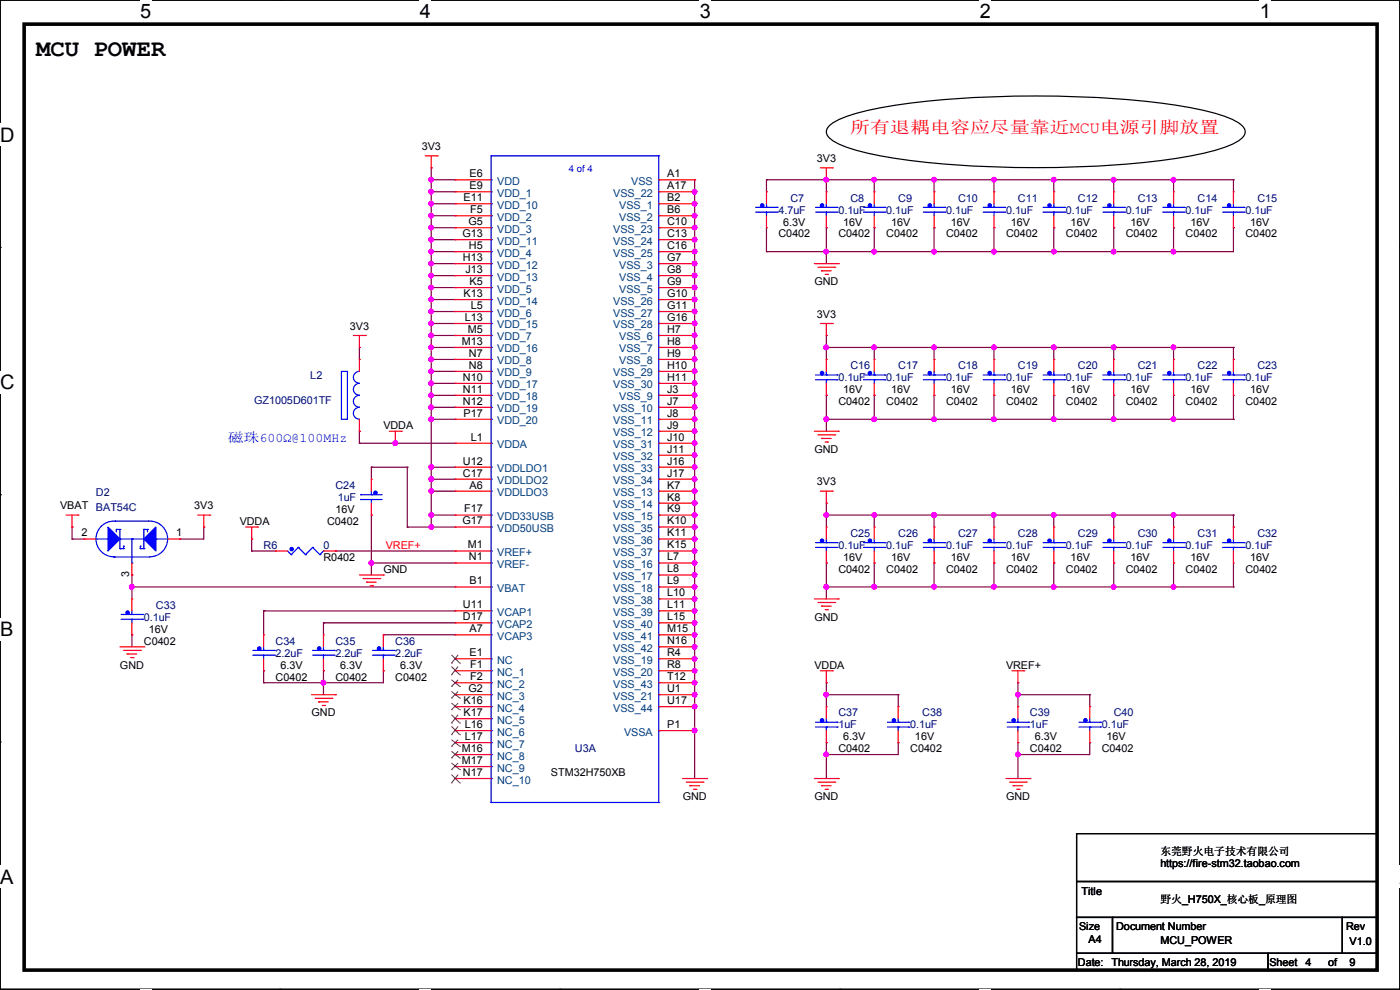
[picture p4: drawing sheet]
<svg xmlns="http://www.w3.org/2000/svg" width="297mm" height="210mm" viewBox="0 0 297 210" stroke-linecap="round" stroke-linejoin="round" font-family="sans-serif">
<path d="M0 0h297v209.8h-297z" fill="none" stroke="#000" stroke-width=".25"/>
<g fill="#fff">
<path d="M29.7 0h2.4v4.8h-2.4z"/>
<path d="M29.7 209.8h2.4v.2h-2.4z"/>
</g>
<path d="M59.4 0h.1M59.4 209.8h.1" fill="none" stroke="#000" stroke-width=".25"/>
<g fill="#fff">
<path d="M89.1 0h2.3v4.8h-2.3z"/>
<path d="M89.1 209.8h2.3v.2h-2.3z"/>
</g>
<path d="M118.8 0h.1M118.8 209.8h.1" fill="none" stroke="#000" stroke-width=".25"/>
<g fill="#fff">
<path d="M148.5 0h2.3v4.8h-2.3z"/>
<path d="M148.5 209.8h2.3v.2h-2.3z"/>
</g>
<path d="M178.2 0h.1M178.2 209.8h.1" fill="none" stroke="#000" stroke-width=".25"/>
<g fill="#fff">
<path d="M207.9 0h2.3v4.8h-2.3z"/>
<path d="M207.9 209.8h2.3v.2h-2.3z"/>
</g>
<path d="M237.6 0h.1M237.6 209.8h.1" fill="none" stroke="#000" stroke-width=".25"/>
<g fill="#fff">
<path d="M267.3 0h2.3v4.8h-2.3z"/>
<path d="M267.3 209.8h2.3v.2h-2.3z"/>
<path d="M0 26.2h3.1v4.8h-3.1z"/>
<path d="M0 78.7h3.1v4.7h-3.1z"/>
</g>
<path d="M0 52.5h.1M297 52.5h.1" fill="none" stroke="#000" stroke-width=".25"/>
<path d="M0 131.1h2.9v4.8h-2.9z" fill="#fff"/>
<path d="M0 104.9h.1M297 104.9h.1" fill="none" stroke="#000" stroke-width=".25"/>
<g fill="#fff">
<path d="M0 183.6h2.9v4.7h-2.9z"/>
<path d="M296.9 183.6h.1v4.7h-.1z"/>
</g>
<path d="M175.8 26.8a16.1 16.1 0 0 1 7.3-3.1 160.1 160.1 0 0 1 33.2-3.3 191 191 0 0 1 38.1 2.8l1.9 .5a16.1 16.1 0 0 1 7.3 3.1 1.57 1.57 0 0 1 0 2.3 16.1 16.1 0 0 1-7.3 3.2 160.1 160.1 0 0 1-33.1 3.2 191 191 0 0 1-38.1-2.8l-2-.4a16.1 16.1 0 0 1-7.3-3.2 1.57 1.57 0 0 1 0-2.3zM0 157.4h.1M297 157.4h.1M228.4 176.8h63.7v10.2h-63.7zM228.4 187h63.7v7.6h-63.7zM228.4 194.6h7.6v7.6h-7.6zM236 194.6h48.8v7.6h-48.8zM284.8 194.6h7.3v7.6h-7.3zM228.4 202.2h40.6v3.6h-40.6zM269 202.2h23.1v3.6h-23.1z" fill="none" stroke="#000" stroke-width=".25"/>
<path d="M5.1 5.1h287v200.7h-287z" fill="none" stroke="#000" stroke-width=".76"/>
<g fill="none" stroke="#800040" stroke-width=".25">
<path d="M91.5 38.1h.1M91.5 35.6h.1M91.5 38.1h5.1M91.5 35.6v76.2M147.4 38.1h.1M147.4 38.1v127M162.6 38.1h.1M162.6 38.1h99.1M162.6 38.1v2.6M175.3 38.1h.1M175.3 38.1v2.6M185.5 38.1h.1"/>
<path d="M185.5 38.1v2.6M198.2 38.1h.1M198.2 38.1v2.6M210.9 38.1h.1M210.9 38.1v2.6M223.6 38.1h.1M223.6 38.1v2.6M236.3 38.1h.1M236.3 38.1v2.6M249 38.1h.1M249 38.1v2.6M261.7 38.1h.1"/>
<path d="M261.7 38.1v2.6M91.5 58.5h.1M91.5 55.9h.1M91.5 53.4h.1M91.5 50.8h.1M91.5 48.3h.1M91.5 45.8h.1M91.5 43.2h.1M91.5 40.7h.1M91.5 53.4h5.1M91.5 58.5h5.1M91.5 55.9h5.1"/>
<path d="M91.5 50.8h5.1M91.5 48.3h5.1M91.5 45.8h5.1M91.5 43.2h5.1M91.5 40.7h5.1M147.4 40.7h.1M147.4 43.2h.1M147.4 45.8h.1M147.4 48.3h.1M147.4 50.8h.1M147.4 53.4h.1M147.4 55.9h.1"/>
<path d="M147.4 58.5h.1M162.6 53.4h.1M162.6 48.3v5.1M175.3 48.3h.1M175.3 53.4h.1M175.3 48.3v7.6M185.5 48.3h.1M185.5 53.4h.1M185.5 48.3v5.1M198.2 48.3h.1M198.2 53.4h.1M198.2 48.3v5.1"/>
<path d="M210.9 48.3h.1M210.9 53.4h.1M210.9 48.3v5.1M223.6 48.3h.1M223.6 53.4h.1M223.6 48.3v5.1M236.3 48.3h.1M236.3 53.4h.1M236.3 48.3v5.1M249 48.3h.1M249 53.4h.1M249 48.3v5.1"/>
<path d="M261.7 48.3h.1M261.7 48.3v5.1h-99.1M76.2 73.7h.1M76.2 73.7v2.5M91.5 78.8h.1M91.5 76.2h.1M91.5 73.7h.1M91.5 71.2h.1M91.5 68.6h.1M91.5 66.1h.1M91.5 63.5h.1M91.5 61h.1"/>
<path d="M91.5 73.7h5.1M91.5 78.8h5.1M91.5 76.2h5.1M91.5 71.2h5.1M91.5 68.6h5.1M91.5 66.1h5.1M91.5 63.5h5.1M91.5 61h5.1M147.4 61h.1M147.4 63.5h.1M147.4 66.1h.1M147.4 68.6h.1"/>
<path d="M147.4 71.2h.1M147.4 73.7h.1M147.4 76.2h.1M147.4 78.8h.1M175.3 71.2h.1M175.3 73.7h.1M175.3 71.2v5M175.3 73.7h86.4M185.5 73.7h.1M185.5 73.7v2.5M198.2 73.7h.1M198.2 73.7v2.5"/>
<path d="M210.9 73.7h.1M210.9 73.7v2.5M223.6 73.7h.1M223.6 73.7v2.5M236.3 73.7h.1M236.3 73.7v2.5M249 73.7h.1M249 73.7v2.5M261.7 73.7h.1M261.7 76.2h.1M261.7 73.7v2.5M76.2 94h.1"/>
<path d="M76.2 91.5h.1M76.2 94h20.4M76.2 91.5v2.5M78.8 99.1h.1M78.8 99.1h7.6M78.8 99.1v2.5M83.9 94h.1M86.4 99.1h.1M86.4 99.1v12.7M91.5 86.4h.1M91.5 88.9h.1M91.5 83.9h.1"/>
<path d="M91.5 81.3h.1M91.5 99.1h.1M91.5 88.9h5.1M91.5 86.4h5.1M91.5 83.9h5.1M91.5 81.3h5.1M91.5 99.1h5.1M147.4 81.3h.1M147.4 83.9h.1M147.4 86.4h.1M147.4 88.9h.1M147.4 91.5h.1"/>
<path d="M147.4 94h.1M147.4 96.6h.1M147.4 99.1h.1M175.3 88.9h.1M175.3 83.9h.1M175.3 83.9v7.6M175.3 88.9h86.4M185.5 83.9h.1M185.5 88.9h.1M185.5 83.9v5M198.2 88.9h.1M198.2 83.9h.1"/>
<path d="M198.2 83.9v5M210.9 83.9h.1M210.9 88.9h.1M210.9 83.9v5M223.6 83.9h.1M223.6 88.9h.1M223.6 83.9v5M236.3 83.9h.1M236.3 88.9h.1M236.3 83.9v5M249 83.9h.1M249 88.9h.1"/>
<path d="M249 83.9v5M261.7 88.9h.1M261.7 83.9v5M15.3 111.8h.1M15.3 114.3h.1M15.3 111.8v2.5M15.3 114.3h2.5M38.1 114.3h.1M43.2 111.8h.1M43.2 111.8v2.5h-5.1M53.4 114.3h.1M53.4 116.9h.1"/>
<path d="M53.4 114.3v2.6M53.4 116.9h5.1M71.2 116.9h.1M71.2 116.9h25.4M78.8 109.3h.1M78.8 119.4h.1M78.8 109.3v12.7M78.8 119.4h17.8M86.4 111.8h.1M86.4 111.8h10.2M91.5 111.8h.1M91.5 109.3h.1"/>
<path d="M91.5 104.2h.1M91.5 101.6h.1M91.5 109.3h5.1M91.5 104.2h5.1M91.5 101.6h5.1M147.4 101.6h.1M147.4 104.2h.1M147.4 106.7h.1M147.4 109.3h.1M147.4 111.8h.1M147.4 114.3h.1M147.4 116.9h.1"/>
<path d="M147.4 119.4h.1M175.3 106.7h.1M175.3 109.3h.1M175.3 119.4h.1M175.3 106.7v5.1M175.3 119.4v7.6M175.3 109.3h86.4M185.5 109.3h.1M185.5 119.4h.1M185.5 109.3v2.5M185.5 119.4v5.1M198.2 119.4h.1"/>
<path d="M198.2 109.3h.1M198.2 109.3v2.5M198.2 119.4v5.1M210.9 119.4h.1M210.9 109.3h.1M210.9 109.3v2.5M210.9 119.4v5.1M223.6 119.4h.1M223.6 109.3h.1M223.6 109.3v2.5M223.6 119.4v5.1M236.3 119.4h.1"/>
<path d="M236.3 109.3h.1M236.3 109.3v2.5M236.3 119.4v5.1M249 119.4h.1M249 109.3h.1M249 109.3v2.5M249 119.4v5.1M261.7 109.3h.1M261.7 111.8h.1M261.7 109.3v2.5M261.7 119.4v5.1M28 134.7h.1"/>
<path d="M28 124.5h.1M28 122h.1M28 122v5M28 134.7v2.5M28 124.5h68.6M55.9 129.6h.1M55.9 129.6v5.1M55.9 129.6h40.7M68.6 132.1h.1M68.6 132.1v2.6M68.6 132.1h28M81.3 134.7h.1"/>
<path d="M81.3 134.7h15.3M147.4 122h.1M147.4 124.5h.1M147.4 127h.1M147.4 129.6h.1M147.4 132.1h.1M147.4 134.7h.1M147.4 137.2h.1M147.4 139.7h.1M175.3 124.5h.1M175.3 124.5h86.4M185.5 124.5h.1"/>
<path d="M198.2 124.5h.1M210.9 124.5h.1M223.6 124.5h.1M236.3 124.5h.1M249 124.5h.1M261.7 124.5h.1M55.9 142.3h.1M55.9 144.8h.1M55.9 142.3v2.5M68.6 142.3h.1M68.6 144.8h.1M68.6 142.3v5.1"/>
<path d="M81.3 142.3h.1M81.3 142.3v2.5h-25.4M147.4 142.3h.1M147.4 144.8h.1M147.4 147.4h.1M147.4 149.9h.1M147.4 155h.1M175.3 144.8h.1M175.3 157.5h.1M175.3 147.4h.1M175.3 144.8v5.1M175.3 157.5v7.6"/>
<path d="M175.3 147.4h15.2M190.5 157.5h.1M190.5 147.4h.1M190.5 147.4v2.5M190.5 157.5v2.6h-15.2M215.9 144.8h.1M215.9 157.5h.1M215.9 147.4h.1M215.9 147.4h15.3M215.9 144.8v5.1M215.9 157.5v7.6M231.2 157.5h.1"/>
<path d="M231.2 147.4h.1M231.2 157.5v2.6h-15.3M231.2 147.4v2.5M175.3 160.1h.1M215.9 160.1h.1"/>
</g>
<g fill="#f0f" stroke="#f0f" stroke-width=".25">
<circle cx="175.3" cy="53.4" r=".49"/>
<circle cx="198.1" cy="53.4" r=".49"/>
<circle cx="198.1" cy="38.1" r=".49"/>
<circle cx="248.9" cy="53.4" r=".49"/>
<circle cx="236.2" cy="53.4" r=".49"/>
<circle cx="223.5" cy="53.4" r=".49"/>
<circle cx="210.8" cy="53.4" r=".49"/>
<circle cx="223.5" cy="38.1" r=".49"/>
<circle cx="210.8" cy="38.1" r=".49"/>
<circle cx="236.2" cy="38.1" r=".49"/>
<circle cx="248.9" cy="38.1" r=".49"/>
<circle cx="185.4" cy="38.1" r=".49"/>
<circle cx="175.3" cy="38.1" r=".49"/>
<circle cx="185.4" cy="53.4" r=".49"/>
<circle cx="236.2" cy="88.9" r=".49"/>
<circle cx="223.5" cy="88.9" r=".49"/>
<circle cx="210.8" cy="88.9" r=".49"/>
<circle cx="223.5" cy="73.7" r=".49"/>
<circle cx="210.8" cy="73.7" r=".49"/>
<circle cx="236.2" cy="73.7" r=".49"/>
<circle cx="198.1" cy="73.7" r=".49"/>
<circle cx="185.4" cy="73.7" r=".49"/>
<circle cx="175.3" cy="73.7" r=".49"/>
<circle cx="185.4" cy="88.9" r=".49"/>
<circle cx="175.3" cy="88.9" r=".49"/>
<circle cx="198.1" cy="88.9" r=".49"/>
<circle cx="91.5" cy="38.1" r=".49"/>
<circle cx="91.5" cy="86.4" r=".49"/>
<circle cx="91.5" cy="88.9" r=".49"/>
<circle cx="91.5" cy="83.8" r=".49"/>
<circle cx="91.5" cy="81.3" r=".49"/>
<circle cx="91.5" cy="78.8" r=".49"/>
<circle cx="91.5" cy="76.2" r=".49"/>
<circle cx="91.5" cy="73.7" r=".49"/>
<circle cx="91.5" cy="71.1" r=".49"/>
<circle cx="91.5" cy="68.6" r=".49"/>
<circle cx="91.5" cy="66.1" r=".49"/>
<circle cx="91.5" cy="61" r=".49"/>
<circle cx="91.5" cy="63.5" r=".49"/>
<circle cx="91.5" cy="58.4" r=".49"/>
<circle cx="91.5" cy="55.9" r=".49"/>
<circle cx="91.5" cy="53.4" r=".49"/>
<circle cx="91.5" cy="50.8" r=".49"/>
<circle cx="91.5" cy="48.3" r=".49"/>
<circle cx="91.5" cy="45.7" r=".49"/>
<circle cx="91.5" cy="43.2" r=".49"/>
<circle cx="91.5" cy="40.7" r=".49"/>
<circle cx="83.8" cy="94" r=".49"/>
<circle cx="91.5" cy="99.1" r=".49"/>
<circle cx="91.5" cy="109.2" r=".49"/>
<circle cx="91.5" cy="104.2" r=".49"/>
<circle cx="91.5" cy="101.6" r=".49"/>
<circle cx="91.5" cy="111.8" r=".49"/>
<circle cx="78.8" cy="119.4" r=".49"/>
<circle cx="28" cy="124.5" r=".49"/>
<circle cx="68.6" cy="144.8" r=".49"/>
<circle cx="147.3" cy="40.7" r=".49"/>
<circle cx="147.3" cy="45.7" r=".49"/>
<circle cx="147.3" cy="43.2" r=".49"/>
<circle cx="147.3" cy="48.3" r=".49"/>
<circle cx="147.3" cy="53.4" r=".49"/>
<circle cx="147.3" cy="50.8" r=".49"/>
<circle cx="147.3" cy="55.9" r=".49"/>
<circle cx="147.3" cy="58.4" r=".49"/>
<circle cx="147.3" cy="63.5" r=".49"/>
<circle cx="147.3" cy="61" r=".49"/>
<circle cx="147.3" cy="66.1" r=".49"/>
<circle cx="147.3" cy="68.6" r=".49"/>
<circle cx="147.3" cy="73.7" r=".49"/>
<circle cx="147.3" cy="71.1" r=".49"/>
<circle cx="147.3" cy="78.8" r=".49"/>
<circle cx="147.3" cy="76.2" r=".49"/>
<circle cx="147.3" cy="83.8" r=".49"/>
<circle cx="147.3" cy="81.3" r=".49"/>
<circle cx="147.3" cy="86.4" r=".49"/>
<circle cx="147.3" cy="91.5" r=".49"/>
<circle cx="147.3" cy="88.9" r=".49"/>
<circle cx="147.3" cy="96.5" r=".49"/>
<circle cx="147.3" cy="94" r=".49"/>
<circle cx="147.3" cy="99.1" r=".49"/>
<circle cx="147.3" cy="101.6" r=".49"/>
<circle cx="147.3" cy="106.7" r=".49"/>
<circle cx="147.3" cy="104.2" r=".49"/>
<circle cx="147.3" cy="109.2" r=".49"/>
<circle cx="147.3" cy="114.3" r=".49"/>
<circle cx="147.3" cy="111.8" r=".49"/>
<circle cx="147.3" cy="116.9" r=".49"/>
<circle cx="147.3" cy="119.4" r=".49"/>
<circle cx="147.3" cy="124.5" r=".49"/>
<circle cx="147.3" cy="121.9" r=".49"/>
<circle cx="147.3" cy="127" r=".49"/>
<circle cx="147.3" cy="132.1" r=".49"/>
<circle cx="147.3" cy="129.6" r=".49"/>
<circle cx="147.3" cy="134.6" r=".49"/>
<circle cx="147.3" cy="139.7" r=".49"/>
<circle cx="147.3" cy="137.2" r=".49"/>
<circle cx="147.3" cy="142.3" r=".49"/>
<circle cx="147.3" cy="144.8" r=".49"/>
<circle cx="147.3" cy="149.9" r=".49"/>
<circle cx="147.3" cy="147.3" r=".49"/>
<circle cx="147.3" cy="155" r=".49"/>
<circle cx="248.9" cy="73.7" r=".49"/>
<circle cx="248.9" cy="88.9" r=".49"/>
<circle cx="248.9" cy="109.2" r=".49"/>
<circle cx="248.9" cy="124.5" r=".49"/>
<circle cx="236.2" cy="124.5" r=".49"/>
<circle cx="223.5" cy="124.5" r=".49"/>
<circle cx="210.8" cy="124.5" r=".49"/>
<circle cx="223.5" cy="109.2" r=".49"/>
<circle cx="210.8" cy="109.2" r=".49"/>
<circle cx="236.2" cy="109.2" r=".49"/>
<circle cx="198.1" cy="124.5" r=".49"/>
<circle cx="185.4" cy="109.2" r=".49"/>
<circle cx="175.3" cy="109.2" r=".49"/>
<circle cx="198.1" cy="109.2" r=".49"/>
<circle cx="185.4" cy="124.5" r=".49"/>
<circle cx="175.3" cy="124.5" r=".49"/>
<circle cx="175.3" cy="147.3" r=".49"/>
<circle cx="175.3" cy="160" r=".49"/>
<circle cx="215.9" cy="147.3" r=".49"/>
<circle cx="215.9" cy="160" r=".49"/>
</g>
<g fill="none" stroke="#f00" stroke-width=".25">
<path d="M90.2 33.1h2.6M91.5 35.6h.1M91.5 33.1v2.5M92.8 33.1h.1M96.6 38.1h.1M96.6 38.1h7.6M139.7 38.1h7.7M147.4 38.1h.1M174 35.6h2.6M175.3 38.1h.1M175.3 35.6v2.5M176.6 35.6h.1"/>
<path d="M96.6 40.7h.1M96.6 43.2h.1M96.6 45.8h.1M96.6 48.3h.1M96.6 50.8h.1M96.6 53.4h.1M96.6 55.9h.1M96.6 58.5h.1M96.6 55.9h7.6M96.6 40.7h7.6M96.6 43.2h7.6M96.6 45.8h7.6"/>
<path d="M96.6 48.3h7.6M96.6 50.8h7.6M96.6 53.4h7.6M96.6 58.5h7.6M139.7 55.9h7.7M139.7 40.7h7.7M139.7 43.2h7.7M139.7 45.8h7.7M139.7 48.3h7.7M139.7 50.8h7.7M139.7 53.4h7.7M139.7 58.5h7.7"/>
<path d="M147.4 40.7h.1M147.4 43.2h.1M147.4 45.8h.1M147.4 48.3h.1M147.4 50.8h.1M147.4 53.4h.1M147.4 55.9h.1M147.4 58.5h.1M162.6 40.7h.1M162.6 48.3h.1M162.6 40.7v2.5M162.6 45.8v2.5"/>
<path d="M172.8 55.9h5M173.5 56.7h3.6M174.3 57.4h.1M174.3 57.4h2M175 58.2h.6M175.3 40.7h.1M175.3 48.3h.1M175.3 40.7v2.5M175.3 45.8v2.5M175.6 58.2h.1M177.1 56.7h.1M177.8 55.9h.1"/>
<path d="M185.5 40.7h.1M185.5 48.3h.1M185.5 40.7v2.5M185.5 45.8v2.5M198.2 40.7h.1M198.2 48.3h.1M198.2 40.7v2.5M198.2 45.8v2.5M210.9 40.7h.1M210.9 48.3h.1M210.9 40.7v2.5M210.9 45.8v2.5"/>
<path d="M223.6 40.7h.1M223.6 48.3h.1M223.6 40.7v2.5M223.6 45.8v2.5M236.3 40.7h.1M236.3 48.3h.1M236.3 40.7v2.5M236.3 45.8v2.5M249 40.7h.1M249 48.3h.1M249 40.7v2.5M249 45.8v2.5"/>
<path d="M261.7 40.7h.1M261.7 48.3h.1M261.7 40.7v2.5M261.7 45.8v2.5M75 71.2h2.5M76.2 73.7h.1M76.2 76.2h.1M76.2 71.2v2.5M76.2 76.2v2.6M77.5 71.2h.1M96.6 61h.1M96.6 63.5h.1"/>
<path d="M96.6 66.1h.1M96.6 68.6h.1M96.6 71.2h.1M96.6 73.7h.1M96.6 76.2h.1M96.6 78.8h.1M96.6 68.6h7.6M96.6 71.2h7.6M96.6 61h7.6M96.6 63.5h7.6M96.6 66.1h7.6M96.6 73.7h7.6"/>
<path d="M96.6 76.2h7.6M96.6 78.8h7.6M139.7 68.6h7.7M139.7 71.2h7.7M139.7 61h7.7M139.7 63.5h7.7M139.7 66.1h7.7M139.7 73.7h7.7M139.7 76.2h7.7M139.7 78.8h7.7M147.4 61h.1M147.4 63.5h.1"/>
<path d="M147.4 66.1h.1M147.4 68.6h.1M147.4 71.2h.1M147.4 73.7h.1M147.4 76.2h.1M147.4 78.8h.1M174 68.6h2.6M175.3 71.2h.1M175.3 76.2h.1M175.3 68.6v2.6M175.3 76.2v2.6M176.6 68.6h.1"/>
<path d="M185.5 76.2h.1M185.5 76.2v2.6M198.2 76.2h.1M198.2 76.2v2.6M210.9 76.2h.1M210.9 76.2v2.6M223.6 76.2h.1M223.6 76.2v2.6M236.3 76.2h.1M236.3 76.2v2.6M249 76.2h.1M249 76.2v2.6"/>
<path d="M261.7 76.2h.1M261.7 76.2v2.6M76.2 91.5h.1M76.2 88.9v2.6M82.6 91.5h2.5M83.9 94h.1M83.9 91.5v2.5M85.1 91.5h.1M96.6 81.3h.1M96.6 83.9h.1M96.6 86.4h.1M96.6 88.9h.1"/>
<path d="M96.6 94h.1M96.6 99.1h.1M96.6 81.3h7.6M96.6 83.9h7.6M96.6 86.4h7.6M96.6 88.9h7.6M96.6 94h7.6M96.6 99.1h7.6M139.7 91.5h7.7M139.7 81.3h7.7M139.7 83.9h7.7M139.7 86.4h7.7"/>
<path d="M139.7 88.9h7.7M139.7 94h7.7M139.7 96.6h7.7M139.7 99.1h7.7M147.4 81.3h.1M147.4 83.9h.1M147.4 86.4h.1M147.4 88.9h.1M147.4 91.5h.1M147.4 94h.1M147.4 96.6h.1M147.4 99.1h.1"/>
<path d="M172.8 91.5h5M173.5 92.2h3.6M174.3 93h.1M174.3 93h2M175 93.8h.6M175.3 83.9h.1M175.3 81.3v2.6M175.6 93.8h.1M177.1 92.2h.1M177.8 91.5h.1M185.5 83.9h.1M185.5 81.3v2.6"/>
<path d="M198.2 83.9h.1M198.2 81.3v2.6M210.9 83.9h.1M210.9 81.3v2.6M223.6 83.9h.1M223.6 81.3v2.6M236.3 83.9h.1M236.3 81.3v2.6M249 83.9h.1M249 81.3v2.6M261.7 83.9h.1M261.7 81.3v2.6"/>
<path d="M14 109.3h2.6M15.3 111.8h.1M15.3 109.3v2.5M16.6 109.3h.1M17.8 114.3h.1M17.8 114.3h2.6M28 119.4v2.6M35.6 114.3h2.5M38.1 114.3h.1M42 109.3h2.5M43.2 111.8h.1M43.2 109.3v2.5"/>
<path d="M44.5 109.3h.1M52.1 111.8h2.6M53.4 114.3h.1M53.4 111.8v2.5M54.7 111.8h.1M58.5 116.9h.1M58.5 116.9h2.5M68.6 116.9h2.6M71.2 116.9h.1M78.8 101.6h.1M78.8 109.3h.1M78.8 101.6v2.6"/>
<path d="M78.8 106.7v2.6M96.6 101.6h.1M96.6 104.2h.1M96.6 109.3h.1M96.6 111.8h.1M96.6 116.9h.1M96.6 119.4h.1M96.6 109.3h7.6M96.6 111.8h7.6M96.6 104.2h7.6M96.6 116.9h7.6M96.6 101.6h7.6"/>
<path d="M96.6 119.4h7.6M139.7 109.3h7.7M139.7 111.8h7.7M139.7 104.2h7.7M139.7 114.3h7.7M139.7 116.9h7.7M139.7 101.6h7.7M139.7 106.7h7.7M139.7 119.4h7.7M147.4 101.6h.1M147.4 104.2h.1M147.4 106.7h.1"/>
<path d="M147.4 109.3h.1M147.4 111.8h.1M147.4 114.3h.1M147.4 116.9h.1M147.4 119.4h.1M174 104.2h2.6M175.3 106.7h.1M175.3 111.8h.1M175.3 119.4h.1M175.3 104.2v2.5M175.3 111.8v2.5M175.3 116.9v2.5"/>
<path d="M176.6 104.2h.1M185.5 111.8h.1M185.5 119.4h.1M185.5 111.8v2.5M185.5 116.9v2.5M198.2 111.8h.1M198.2 119.4h.1M198.2 111.8v2.5M198.2 116.9v2.5M210.9 111.8h.1M210.9 119.4h.1M210.9 111.8v2.5"/>
<path d="M210.9 116.9v2.5M223.6 111.8h.1M223.6 119.4h.1M223.6 111.8v2.5M223.6 116.9v2.5M236.3 111.8h.1M236.3 119.4h.1M236.3 111.8v2.5M236.3 116.9v2.5M249 111.8h.1M249 119.4h.1M249 111.8v2.5"/>
<path d="M249 116.9v2.5M261.7 111.8h.1M261.7 119.4h.1M261.7 111.8v2.5M261.7 116.9v2.5M25.4 137.2h5.1M26.2 138h3.6M27 138.7h.1M27 138.7h2M27.7 139.5h.5M28 127h.1M28 134.7h.1"/>
<path d="M28 122h.1M28 127v2.6M28 132.1v2.6M28.2 139.5h.1M29.8 138h.1M30.5 137.2h.1M55.9 134.7h.1M55.9 134.7v2.5M55.9 139.7v2.6M68.6 134.7h.1M68.6 134.7v2.5M68.6 139.7v2.6"/>
<path d="M76.2 122h5.1M77 122.7h3.6M77.8 123.5h.1M77.8 123.5h2M78.5 124.2h.5M79 124.2h.1M80.6 122.7h.1M81.3 122h.1M81.3 134.7h.1M81.3 134.7v2.5M81.3 139.7v2.6M96.6 124.5h.1"/>
<path d="M96.6 129.6h.1M96.6 132.1h.1M96.6 134.7h.1M96.6 139.7h.1M96.6 124.5h7.6M96.6 129.6h7.6M96.6 132.1h7.6M96.6 134.7h7.6M96.6 139.7h7.6M139.7 137.2h7.7M139.7 122h7.7M139.7 127h7.7"/>
<path d="M139.7 124.5h7.7M139.7 129.6h7.7M139.7 132.1h7.7M139.7 134.7h7.7M139.7 139.7h7.7M147.4 122h.1M147.4 124.5h.1M147.4 127h.1M147.4 129.6h.1M147.4 132.1h.1M147.4 134.7h.1M147.4 137.2h.1"/>
<path d="M147.4 139.7h.1M172.8 127h5M173.5 127.8h3.6M174.3 128.6h.1M174.3 128.6h2M175 129.3h.6M175.6 129.3h.1M177.1 127.8h.1M177.8 127h.1M55.9 142.3h.1M66.1 147.4h5.1M66.8 148.1h3.6"/>
<path d="M67.6 148.9h.1M67.6 148.9h2M68.4 149.6h.5M68.6 142.3h.1M68.9 149.6h.1M70.4 148.1h.1M71.2 147.4h.1M81.3 142.3h.1M96.6 142.3h.1M96.6 144.8h.1M96.6 147.4h.1M96.6 149.9h.1"/>
<path d="M96.6 152.4h.1M96.6 155h.1M96.6 157.5h.1M96.6 147.4h7.6M96.6 142.3h7.6M96.6 144.8h7.6M96.6 149.9h7.6M96.6 155h7.6M96.6 152.4h7.6M96.6 157.5h7.6M139.7 147.4h7.7M139.7 142.3h7.7"/>
<path d="M139.7 144.8h7.7M139.7 149.9h7.7M139.7 155h7.7M147.4 142.3h.1M147.4 144.8h.1M147.4 147.4h.1M147.4 149.9h.1M147.4 155h.1M174 142.3h2.6M175.3 144.8h.1M175.3 149.9h.1M175.3 157.5h.1"/>
<path d="M175.3 142.3v2.5M175.3 149.9v2.5M175.3 155v2.5M176.6 142.3h.1M190.5 149.9h.1M190.5 157.5h.1M190.5 149.9v2.5M190.5 155v2.5M214.7 142.3h2.5M215.9 144.8h.1M215.9 149.9h.1M215.9 157.5h.1"/>
<path d="M215.9 142.3v2.5M215.9 149.9v2.5M215.9 155v2.5M217.2 142.3h.1M231.2 149.9h.1M231.2 157.5h.1M231.2 149.9v2.5M231.2 155v2.5M96.6 160.1h.1M96.6 162.6h.1M96.6 165.1h.1M96.6 165.1h7.6"/>
<path d="M96.6 160.1h7.6M96.6 162.6h7.6M144.8 165.1h5.1M145.6 165.9h3.5M146.3 166.7h.1M146.3 166.7h2.1M147.1 167.4h.5M147.6 167.4h.1M149.1 165.9h.1M149.9 165.1h.1M172.8 165.1h5M173.5 165.9h3.6"/>
<path d="M174.3 166.7h.1M174.3 166.7h2M175 167.4h.6M175.6 167.4h.1M177.1 165.9h.1M177.8 165.1h.1M213.4 165.1h5.1M214.2 165.9h3.5M214.9 166.7h.1M214.9 166.7h2.1M215.7 167.4h.5M216.2 167.4h.1"/>
<path d="M217.7 165.9h.1M218.5 165.1h.1"/>
</g>
<g fill="none" stroke="#00f" stroke-width=".25">
<path d="M104.2 33.1h.1M104.2 38.1h.1M104.2 33.1v137.1M104.2 33.1h35.5M139.7 33.1h.1M139.7 38.1h.1M139.7 33.1v137.1M104.2 40.7h.1M104.2 43.2h.1M104.2 45.8h.1M104.2 48.3h.1M104.2 50.8h.1"/>
<path d="M104.2 53.4h.1M104.2 55.9h.1M104.2 58.5h.1M139.7 40.7h.1M139.7 43.2h.1M139.7 45.8h.1M139.7 48.3h.1M139.7 50.8h.1M139.7 53.4h.1M139.7 55.9h.1M139.7 58.5h.1M160.3 45h4.6"/>
<path d="M160.3 44h4.6M162.6 45h.1M162.6 44h.1M162.6 43.2v.8M162.6 45v.8M164.9 45h.1M164.9 44h.1M173 45h4.6M173 44h4.6M175.3 45h.1M175.3 44h.1M175.3 43.2v.8"/>
<path d="M175.3 45v.8M177.6 45h.1M177.6 44h.1M183.2 45h4.5M183.2 44h4.5M185.5 45h.1M185.5 44h.1M185.5 43.2v.8M185.5 45v.8M187.7 45h.1M187.7 44h.1M195.9 45h4.5"/>
<path d="M195.9 44h4.5M198.2 45h.1M198.2 44h.1M198.2 43.2v.8M198.2 45v.8M200.4 45h.1M200.4 44h.1M208.6 45h4.5M208.6 44h4.5M210.9 45h.1M210.9 44h.1M210.9 43.2v.8"/>
<path d="M210.9 45v.8M213.1 45h.1M213.1 44h.1M221.3 45h4.5M221.3 44h4.5M223.6 45h.1M223.6 44h.1M223.6 43.2v.8M223.6 45v.8M225.8 45h.1M225.8 44h.1M234 45h4.5"/>
<path d="M234 44h4.5M236.3 45h.1M236.3 44h.1M236.3 43.2v.8M236.3 45v.8M238.5 45h.1M238.5 44h.1M246.7 45h4.5M246.7 44h4.5M249 45h.1M249 44h.1M249 43.2v.8"/>
<path d="M249 45v.8M251.2 45h.1M251.2 44h.1M259.4 45h4.5M259.4 44h4.5M261.7 45h.1M261.7 44h.1M261.7 43.2v.8M261.7 45v.8M263.9 45h.1M263.9 44h.1M72.4 78.8h1.3v10.1h-1.3z"/>
<path d="M76.2 78.8a1.27 1.27 0 0 0-1.2 1.3 1.27 1.27 0 0 0 1.2 1.2 1.25 1.25 0 0 0-1.2 1.3 1.25 1.25 0 0 0 1.2 1.2M104.2 61h.1M104.2 63.5h.1M104.2 66.1h.1M104.2 68.6h.1M104.2 71.2h.1M104.2 73.7h.1M104.2 76.2h.1M104.2 78.8h.1M139.7 61h.1M139.7 63.5h.1M139.7 66.1h.1"/>
<path d="M139.7 68.6h.1M139.7 71.2h.1M139.7 73.7h.1M139.7 76.2h.1M139.7 78.8h.1M173 79.5h4.6M175.3 79.5h.1M175.3 78.8v.7M177.6 79.5h.1M183.2 79.5h4.5M185.5 79.5h.1M185.5 78.8v.7"/>
<path d="M187.7 79.5h.1M195.9 79.5h4.5M198.2 79.5h.1M198.2 78.8v.7M200.4 79.5h.1M208.6 79.5h4.5M210.9 79.5h.1M210.9 78.8v.7M213.1 79.5h.1M221.3 79.5h4.5M223.6 79.5h.1M223.6 78.8v.7"/>
<path d="M225.8 79.5h.1M234 79.5h4.5M236.3 79.5h.1M236.3 78.8v.7M238.5 79.5h.1M246.7 79.5h4.5M249 79.5h.1M249 78.8v.7M251.2 79.5h.1M259.4 79.5h4.5M261.7 79.5h.1M261.7 78.8v.7"/>
<path d="M263.9 79.5h.1M76.2 86.4a1.25 1.25 0 0 0-1.2 1.3 1.25 1.25 0 0 0 1.2 1.2M76.2 83.9a1.25 1.25 0 0 0-1.2 1.2 1.25 1.25 0 0 0 1.2 1.3M104.2 81.3h.1M104.2 83.9h.1M104.2 86.4h.1M104.2 88.9h.1M104.2 94h.1M104.2 99.1h.1M139.7 81.3h.1M139.7 83.9h.1M139.7 86.4h.1"/>
<path d="M139.7 88.9h.1M139.7 91.5h.1M139.7 94h.1M139.7 96.6h.1M139.7 99.1h.1M173 80.6h4.6M175.3 80.6h.1M175.3 80.6v.7M177.6 80.6h.1M183.2 80.6h4.5M185.5 80.6h.1M185.5 80.6v.7"/>
<path d="M187.7 80.6h.1M195.9 80.6h4.5M198.2 80.6h.1M198.2 80.6v.7M200.4 80.6h.1M208.6 80.6h4.5M210.9 80.6h.1M210.9 80.6v.7M213.1 80.6h.1M221.3 80.6h4.5M223.6 80.6h.1M223.6 80.6v.7"/>
<path d="M225.8 80.6h.1M234 80.6h4.5M236.3 80.6h.1M236.3 80.6v.7M238.5 80.6h.1M246.7 80.6h4.5M249 80.6h.1M249 80.6v.7M251.2 80.6h.1M259.4 80.6h4.5M261.7 80.6h.1M261.7 80.6v.7"/>
<path d="M263.9 80.6h.1M20.4 114.3h.1M20.4 114.3h2.5M24.2 118.2h.1M24.2 118.2h7.6M24.4 110.5h.1M24.4 110.5h7.1M24.4 110.5a3.8 3.8 0 0 0-4 3.7 3.8 3.8 0 0 0 3.8 3.9M24.7 112.3h.1M24.7 112.3h.7M24.7 112.3v.5M25.4 116.4h.1"/>
<path d="M25.4 114.3h.1M25.4 112.3h.1M25.4 114.3h5.1M25.4 116.4h.8M25.4 112.3v4.1M26.2 115.9h.1M26.2 116.4h.1M26.2 115.9v.5M28 114.3h.1M28 119.4h.1M28 114.3v5.1M29.8 116.4h.1"/>
<path d="M29.8 115.9h.1M29.8 116.4h.7M29.8 115.9v.5M30.5 116.4h.1M30.5 114.3h.1M30.5 112.3h.1M30.5 112.3v4.1M30.5 112.3h.8M31.3 112.3h.1M31.3 112.3v.5M31.5 110.5a3.8 3.8 0 0 1 4.1 3.7 3.8 3.8 0 0 1-3.8 3.9M33.1 114.3h.1"/>
<path d="M33.1 114.3h2.5M61 116.9l.8 .7M61.8 117.6h.1M63.3 116.1h.1M63.3 116.1l-1.5 1.5M63.3 116.1l1.5 1.5M64.8 117.6h.1M66.3 116.1h.1M66.3 116.1l-1.5 1.5M66.3 116.1l1.6 1.5M67.9 117.6h.1M68.6 116.9h.1"/>
<path d="M68.6 116.9l-.7 .7M76.5 106h.1M76.5 104.9h.1M76.5 106h4.6M76.5 104.9h4.6M78.8 106h.1M78.8 104.9h.1M78.8 104.2v.7M78.8 106v.7M104.2 101.6h.1M104.2 104.2h.1M104.2 109.3h.1"/>
<path d="M104.2 111.8h.1M104.2 116.9h.1M104.2 119.4h.1M139.7 101.6h.1M139.7 104.2h.1M139.7 106.7h.1M139.7 109.3h.1M139.7 111.8h.1M139.7 114.3h.1M139.7 116.9h.1M139.7 119.4h.1M173 116.1h4.6"/>
<path d="M173 115.1h4.6M175.3 116.1h.1M175.3 115.1h.1M175.3 114.3v.8M175.3 116.1v.8M177.6 116.1h.1M177.6 115.1h.1M183.2 116.1h4.5M183.2 115.1h4.5M185.5 116.1h.1M185.5 115.1h.1M185.5 114.3v.8"/>
<path d="M185.5 116.1v.8M187.7 116.1h.1M187.7 115.1h.1M195.9 116.1h4.5M195.9 115.1h4.5M198.2 116.1h.1M198.2 115.1h.1M198.2 114.3v.8M198.2 116.1v.8M200.4 116.1h.1M200.4 115.1h.1M208.6 116.1h4.5"/>
<path d="M208.6 115.1h4.5M210.9 116.1h.1M210.9 115.1h.1M210.9 114.3v.8M210.9 116.1v.8M213.1 116.1h.1M213.1 115.1h.1M221.3 116.1h4.5M221.3 115.1h4.5M223.6 116.1h.1M223.6 115.1h.1M223.6 114.3v.8"/>
<path d="M223.6 116.1v.8M225.8 116.1h.1M225.8 115.1h.1M234 116.1h4.5M234 115.1h4.5M236.3 116.1h.1M236.3 115.1h.1M236.3 114.3v.8M236.3 116.1v.8M238.5 116.1h.1M238.5 115.1h.1M246.7 116.1h4.5"/>
<path d="M246.7 115.1h4.5M249 116.1h.1M249 115.1h.1M249 114.3v.8M249 116.1v.8M251.2 116.1h.1M251.2 115.1h.1M259.4 116.1h4.5M259.4 115.1h4.5M261.7 116.1h.1M261.7 115.1h.1M261.7 114.3v.8"/>
<path d="M261.7 116.1v.8M263.9 116.1h.1M263.9 115.1h.1M25.7 131.4h4.6M25.7 130.3h4.6M28 131.4h.1M28 130.3h.1M28 129.6v.7M28 131.4v.7M30.3 131.4h.1M30.3 130.3h.1M53.6 139h4.6"/>
<path d="M53.6 138h4.6M55.9 139h.1M55.9 138h.1M55.9 137.2v.8M55.9 139v.7M58.2 139h.1M58.2 138h.1M66.3 139h4.6M66.3 138h4.6M68.6 139h.1M68.6 138h.1M68.6 137.2v.8"/>
<path d="M68.6 139v.7M70.9 139h.1M70.9 138h.1M79 139h4.6M79 138h4.6M81.3 139h.1M81.3 138h.1M81.3 137.2v.8M81.3 139v.7M83.6 139h.1M83.6 138h.1M104.2 124.5h.1"/>
<path d="M104.2 129.6h.1M104.2 132.1h.1M104.2 134.7h.1M104.2 139.7h.1M139.7 122h.1M139.7 124.5h.1M139.7 127h.1M139.7 129.6h.1M139.7 132.1h.1M139.7 134.7h.1M139.7 137.2h.1M139.7 139.7h.1"/>
<path d="M104.2 142.3h.1M104.2 144.8h.1M104.2 147.4h.1M104.2 149.9h.1M104.2 152.4h.1M104.2 155h.1M104.2 157.5h.1M139.7 142.3h.1M139.7 144.8h.1M139.7 147.4h.1M139.7 149.9h.1M139.7 155h.1"/>
<path d="M173 154.2h4.6M173 153.2h4.6M175.3 154.2h.1M175.3 153.2h.1M175.3 152.4v.8M175.3 154.2v.8M177.6 154.2h.1M177.6 153.2h.1M188.3 154.2h4.5M188.3 153.2h4.5M190.5 154.2h.1M190.5 153.2h.1"/>
<path d="M190.5 152.4v.8M190.5 154.2v.8M192.8 154.2h.1M192.8 153.2h.1M213.7 154.2h4.5M213.7 153.2h4.5M215.9 154.2h.1M215.9 153.2h.1M215.9 152.4v.8M215.9 154.2v.8M218.2 154.2h.1M218.2 153.2h.1"/>
<path d="M228.9 154.2h4.6M228.9 153.2h4.6M231.2 154.2h.1M231.2 153.2h.1M231.2 152.4v.8M231.2 154.2v.8M233.5 154.2h.1M233.5 153.2h.1M104.2 170.2h.1M104.2 160.1h.1M104.2 162.6h.1M104.2 165.1h.1"/>
<path d="M104.2 170.2h35.5M139.7 170.2h.1"/>
</g>
<g fill="#00f" stroke="#00f" stroke-width=".25">
<path d="M30.5 114.3l2.6-2.5v5.1z"/>
<path d="M22.9 111.8l2.5 2.5-2.5 2.6z"/>
<circle cx="215" cy="152.8" r=".36"/>
<circle cx="235.4" cy="79.1" r=".36"/>
<circle cx="27.1" cy="129.9" r=".36"/>
<circle cx="210" cy="114.7" r=".36"/>
<circle cx="161.7" cy="43.6" r=".36"/>
<circle cx="80.4" cy="137.6" r=".36"/>
<circle cx="184.6" cy="43.6" r=".36"/>
<circle cx="210" cy="43.6" r=".36"/>
<circle cx="174.4" cy="43.6" r=".36"/>
<circle cx="174.4" cy="114.7" r=".36"/>
<circle cx="67.7" cy="137.6" r=".36"/>
<circle cx="197.3" cy="79.1" r=".36"/>
<circle cx="174.4" cy="152.8" r=".36"/>
<circle cx="184.6" cy="79.1" r=".36"/>
<circle cx="222.7" cy="114.7" r=".36"/>
<circle cx="174.4" cy="79.1" r=".36"/>
<circle cx="260.8" cy="114.7" r=".36"/>
<circle cx="55" cy="137.6" r=".36"/>
<circle cx="235.4" cy="114.7" r=".36"/>
<circle cx="222.7" cy="79.1" r=".36"/>
<circle cx="197.3" cy="43.6" r=".36"/>
<circle cx="61.9" cy="116.5" r=".36"/>
<circle cx="184.6" cy="114.7" r=".36"/>
<circle cx="222.7" cy="43.6" r=".36"/>
<circle cx="210" cy="79.1" r=".36"/>
<circle cx="260.8" cy="43.6" r=".36"/>
<circle cx="248.1" cy="114.7" r=".36"/>
<circle cx="79.6" cy="104.5" r=".36"/>
<circle cx="189.6" cy="152.8" r=".36"/>
<circle cx="248.1" cy="43.6" r=".36"/>
<circle cx="230.3" cy="152.8" r=".36"/>
<circle cx="197.3" cy="114.7" r=".36"/>
<circle cx="260.8" cy="79.1" r=".36"/>
<circle cx="248.1" cy="79.1" r=".36"/>
<circle cx="235.4" cy="43.6" r=".36"/>
</g>
<g fill="none" stroke="#804000" stroke-width=".21">
<path d="M95.8 138.9l1.7 1.8M97.2 138.9l-1.4 1.8M95.8 140.7h.1M95.8 143.1h.1M95.8 145.6h.1M95.8 148.1h.1M95.8 150.6h.1M95.8 153.4h.1M95.8 155.8h.1M95.8 158.3h.1M95.8 141.4l1.7 1.7M95.8 144.2l1.7 1.4"/>
<path d="M95.8 146.7l1.7 1.4M95.8 149.1l1.7 1.5M95.8 151.6l1.7 1.8M95.8 154.1l1.7 1.7M95.8 156.9l1.7 1.4M95.8 159.4l1.7 1.4M97.2 141.4l-1.4 1.7M97.2 144.2l-1.4 1.4M97.2 146.7l-1.4 1.4M97.2 149.1l-1.4 1.5M97.2 151.6l-1.4 1.8M97.2 154.1l-1.4 1.7"/>
<path d="M97.2 156.9l-1.4 1.4M97.2 159.4l-1.4 1.4M97.5 140.7h.1M97.5 143.1h.1M97.5 145.6h.1M97.5 148.1h.1M97.5 150.6h.1M97.5 153.4h.1M97.5 155.8h.1M97.5 158.3h.1M95.8 160.8h.1M95.8 163.3h.1"/>
<path d="M95.8 166.1h.1M95.8 161.8l1.7 1.5M95.8 164.3l1.7 1.8M97.2 161.8l-1.4 1.5M97.2 164.3l-1.4 1.8M97.5 160.8h.1M97.5 163.3h.1M97.5 166.1h.1"/>
</g>
<text font-size="5.1" x="7.7" y="11.9">MCU POWER</text>
<g font-size="4.2">
<text x="29.7" y="3.9">5</text>
<text x="89.1" y="3.9">4</text>
<text x="148.5" y="3.9">3</text>
<text x="207.9" y="3.9">2</text>
<text x="267.2" y="3.9">1</text>
<text x="0" y="30.1">D</text>
<text x="0" y="82.5">C</text>
<text x="0" y="135">B</text>
<text x="0" y="187.4">A</text>
<text x="297" y="187.4">A</text>
</g>
<text font-size="3.6" fill="#f00" x="180.4" y="28.2">所有退耦电容应尽量靠近MCU电源引脚放置</text>
<text font-size="2.8" fill="#00f" x="48.3" y="93.7">磁珠600Ω@100MHz</text>
<g font-size="2.3">
<text x="89.5" y="31.8">3V3</text>
<text x="173.3" y="34.4">3V3</text>
<text x="99.6" y="37.6">E6</text>
<text x="99.6" y="40.1">E9</text>
<text x="141.5" y="37.6">A1</text>
<text x="141.5" y="40.1">A17</text>
<text x="98.3" y="42.7">E11</text>
<text x="99.4" y="47.8">G5</text>
<text x="99.7" y="45.2">F5</text>
<text x="141.5" y="42.7">B2</text>
<text x="141.5" y="45.2">B6</text>
<text x="141.5" y="47.8">C10</text>
<text x="166.2" y="47.8">6.3V</text>
<text x="178.9" y="47.8">16V</text>
<text x="189" y="47.8">16V</text>
<text x="201.7" y="47.8">16V</text>
<text x="214.4" y="47.8">16V</text>
<text x="227.1" y="47.8">16V</text>
<text x="239.8" y="47.8">16V</text>
<text x="252.5" y="47.8">16V</text>
<text x="265.2" y="47.8">16V</text>
<text x="98.1" y="50.3">G13</text>
<text x="99.5" y="52.8">H5</text>
<text x="141.5" y="50.3">C13</text>
<text x="141.5" y="52.8">C16</text>
<text x="165.2" y="50.4">C0402</text>
<text x="177.9" y="50.4">C0402</text>
<text x="188" y="50.4">C0402</text>
<text x="200.7" y="50.4">C0402</text>
<text x="213.4" y="50.4">C0402</text>
<text x="226.1" y="50.4">C0402</text>
<text x="238.8" y="50.4">C0402</text>
<text x="251.5" y="50.4">C0402</text>
<text x="264.2" y="50.4">C0402</text>
<text x="98.2" y="55.4">H13</text>
<text x="98.7" y="57.9">J13</text>
<text x="141.5" y="55.4">G7</text>
<text x="141.5" y="57.9">G8</text>
<text x="98.3" y="63">K13</text>
<text x="99.6" y="60.5">K5</text>
<text x="99.9" y="65.5">L5</text>
<text x="141.5" y="60.5">G9</text>
<text x="141.5" y="63">G10</text>
<text x="141.5" y="65.5">G11</text>
<text x="172.8" y="60.5">GND</text>
<text x="74.2" y="69.9">3V3</text>
<text x="98.6" y="68.1">L13</text>
<text x="99.2" y="70.6">M5</text>
<text x="141.5" y="68.1">G16</text>
<text x="141.5" y="70.6">H7</text>
<text x="173.3" y="67.4">3V3</text>
<text x="98" y="73.2">M13</text>
<text x="99.5" y="75.7">N7</text>
<text x="141.5" y="73.2">H8</text>
<text x="141.5" y="75.7">H9</text>
<text x="98.2" y="80.8">N10</text>
<text x="98.2" y="83.3">N11</text>
<text x="99.5" y="78.2">N8</text>
<text x="141.5" y="78.2">H10</text>
<text x="141.5" y="80.8">H11</text>
<text x="141.5" y="83.3">J3</text>
<text x="178.9" y="83.4">16V</text>
<text x="189" y="83.4">16V</text>
<text x="201.7" y="83.4">16V</text>
<text x="214.4" y="83.4">16V</text>
<text x="227.1" y="83.4">16V</text>
<text x="239.8" y="83.4">16V</text>
<text x="252.5" y="83.4">16V</text>
<text x="265.2" y="83.4">16V</text>
<text x="98.2" y="85.9">N12</text>
<text x="98.3" y="88.4">P17</text>
<text x="141.5" y="85.9">J7</text>
<text x="141.5" y="88.4">J8</text>
<text x="177.9" y="85.9">C0402</text>
<text x="188" y="85.9">C0402</text>
<text x="200.7" y="85.9">C0402</text>
<text x="213.4" y="85.9">C0402</text>
<text x="226.1" y="85.9">C0402</text>
<text x="238.8" y="85.9">C0402</text>
<text x="251.5" y="85.9">C0402</text>
<text x="264.2" y="85.9">C0402</text>
<text x="81.3" y="91">VDDA</text>
<text x="99.9" y="93.5">L1</text>
<text x="141.5" y="90.9">J9</text>
<text x="141.5" y="93.5">J10</text>
<text x="98.2" y="98.6">U12</text>
<text x="98.2" y="101.1">C17</text>
<text x="141.5" y="96">J11</text>
<text x="141.5" y="98.6">J16</text>
<text x="141.5" y="101.1">J17</text>
<text x="172.8" y="96.1">GND</text>
<text x="99.6" y="103.6">A6</text>
<text x="141.5" y="103.6">K7</text>
<text x="141.5" y="106.2">K8</text>
<text x="173.3" y="103">3V3</text>
<text x="12.7" y="108">VBAT</text>
<text x="17.3" y="113.8">2</text>
<text x="37.4" y="113.8">1</text>
<text x="41.2" y="108">3V3</text>
<text x="50.8" y="111.3">VDDA</text>
<text x="69.4" y="111.3">C0402</text>
<text x="71.2" y="108.8">16V</text>
<text x="98.1" y="111.3">G17</text>
<text x="98.5" y="108.7">F17</text>
<text x="141.5" y="108.7">K9</text>
<text x="141.5" y="111.3">K10</text>
<text x="141.5" y="113.8">K11</text>
<text x="68.6" y="119">R0402</text>
<text x="99.2" y="116.3">M1</text>
<text x="99.5" y="118.9">N1</text>
<text x="141.5" y="116.3">K15</text>
<text x="141.5" y="118.9">L7</text>
<text x="178.9" y="119">16V</text>
<text x="189" y="119">16V</text>
<text x="201.7" y="119">16V</text>
<text x="214.4" y="119">16V</text>
<text x="227.1" y="119">16V</text>
<text x="239.8" y="119">16V</text>
<text x="252.5" y="119">16V</text>
<text x="265.2" y="119">16V</text>
<text x="27.4" y="122.5" transform="rotate(-90 27.4 122.5)">3</text>
<text x="81.3" y="121.5">GND</text>
<text x="99.6" y="124">B1</text>
<text x="141.5" y="121.4">L8</text>
<text x="141.5" y="124">L9</text>
<text x="177.9" y="121.5">C0402</text>
<text x="188" y="121.5">C0402</text>
<text x="200.7" y="121.5">C0402</text>
<text x="213.4" y="121.5">C0402</text>
<text x="226.1" y="121.5">C0402</text>
<text x="238.8" y="121.5">C0402</text>
<text x="251.5" y="121.5">C0402</text>
<text x="264.2" y="121.5">C0402</text>
<text x="98.2" y="129">U11</text>
<text x="98.2" y="131.6">D17</text>
<text x="141.5" y="126.5">L10</text>
<text x="141.5" y="129">L11</text>
<text x="141.5" y="131.6">L15</text>
<text x="172.8" y="131.7">GND</text>
<text x="30.5" y="136.7">C0402</text>
<text x="31.5" y="134.2">16V</text>
<text x="99.6" y="134.1">A7</text>
<text x="141.5" y="134.1">M15</text>
<text x="141.5" y="136.7">N16</text>
<text x="25.4" y="141.8">GND</text>
<text x="59.5" y="141.8">6.3V</text>
<text x="72.2" y="141.8">6.3V</text>
<text x="84.9" y="141.8">6.3V</text>
<text x="99.6" y="139.2">E1</text>
<text x="99.7" y="141.7">F1</text>
<text x="141.5" y="139.2">R4</text>
<text x="141.5" y="141.7">R8</text>
<text x="172.8" y="141.8">VDDA</text>
<text x="213.4" y="141.8">VREF+</text>
<text x="58.5" y="144.4">C0402</text>
<text x="71.2" y="144.4">C0402</text>
<text x="83.9" y="144.4">C0402</text>
<text x="98.3" y="149.4">K16</text>
<text x="99.4" y="146.8">G2</text>
<text x="99.7" y="144.3">F2</text>
<text x="141.5" y="144.3">T12</text>
<text x="141.5" y="146.8">U1</text>
<text x="141.5" y="149.4">U17</text>
<text x="66.1" y="152">GND</text>
<text x="98.3" y="151.9">K17</text>
<text x="98.6" y="154.4">L16</text>
<text x="141.5" y="154.4">P1</text>
<text x="98" y="159.5">M16</text>
<text x="98.6" y="157">L17</text>
<text x="177.9" y="159.6">C0402</text>
<text x="178.9" y="157.1">6.3V</text>
<text x="193.1" y="159.6">C0402</text>
<text x="194.1" y="157.1">16V</text>
<text x="218.5" y="159.6">C0402</text>
<text x="219.5" y="157.1">6.3V</text>
<text x="233.7" y="159.6">C0402</text>
<text x="234.8" y="157.1">16V</text>
<text x="98" y="162.1">M17</text>
<text x="98.2" y="164.6">N17</text>
<text x="116.9" y="164.7">STM32H750XB</text>
<text x="144.8" y="169.8">GND</text>
<text x="172.8" y="169.8">GND</text>
<text x="213.4" y="169.8">GND</text>
<text x="246.2" y="181.4">东莞野火电子技术有限公司</text>
<text x="246.2" y="184">https://fire-stm32.taobao.com</text>
<text x="229.4" y="189.8">Title</text>
<text x="246.2" y="191.6">野火_H750X_核心板_原理图</text>
<text x="228.9" y="197.2">Size</text>
<text x="236.8" y="197.2">Document Number</text>
<text x="285.6" y="197.2">Rev</text>
<text x="230.9" y="200">A4</text>
<text x="246.2" y="200.2">MCU_POWER</text>
<text x="286.3" y="200.5">V1.0</text>
<text x="228.7" y="204.8">Date:</text>
<text x="235.8" y="204.8">Thursday, March 28, 2019</text>
<text x="269.3" y="204.8">Sheet</text>
<text x="276.9" y="204.8">4</text>
<text x="281.7" y="204.8">of</text>
<text x="286.3" y="204.8">9</text>
</g>
<g font-size="2.3" fill="#004080">
<text x="105.5" y="39.2">VDD</text>
<text x="105.5" y="41.7">VDD_1</text>
<text x="130.1" y="41.7">VSS_22</text>
<text x="133.9" y="39.2">VSS</text>
<text x="105.5" y="44.3">VDD_10</text>
<text x="105.5" y="46.8">VDD_2</text>
<text x="131.4" y="44.3">VSS_1</text>
<text x="131.4" y="46.8">VSS_2</text>
<text x="105.5" y="49.4">VDD_3</text>
<text x="105.5" y="51.9">VDD_11</text>
<text x="130.1" y="49.4">VSS_23</text>
<text x="130.1" y="51.9">VSS_24</text>
<text x="105.5" y="54.4">VDD_4</text>
<text x="105.5" y="57">VDD_12</text>
<text x="105.5" y="59.5">VDD_13</text>
<text x="130.1" y="54.4">VSS_25</text>
<text x="131.4" y="57">VSS_3</text>
<text x="131.4" y="59.5">VSS_4</text>
<text x="105.5" y="62.1">VDD_5</text>
<text x="105.5" y="64.6">VDD_14</text>
<text x="130.1" y="64.6">VSS_26</text>
<text x="131.4" y="62.1">VSS_5</text>
<text x="105.5" y="67.1">VDD_6</text>
<text x="105.5" y="69.7">VDD_15</text>
<text x="130.1" y="67.1">VSS_27</text>
<text x="130.1" y="69.7">VSS_28</text>
<text x="105.5" y="72.2">VDD_7</text>
<text x="105.5" y="74.8">VDD_16</text>
<text x="105.5" y="77.3">VDD_8</text>
<text x="131.4" y="72.2">VSS_6</text>
<text x="131.4" y="74.8">VSS_7</text>
<text x="131.4" y="77.3">VSS_8</text>
<text x="105.5" y="79.8">VDD_9</text>
<text x="105.5" y="82.4">VDD_17</text>
<text x="130.1" y="79.8">VSS_29</text>
<text x="130.1" y="82.4">VSS_30</text>
<text x="105.5" y="84.9">VDD_18</text>
<text x="105.5" y="87.5">VDD_19</text>
<text x="130.1" y="87.5">VSS_10</text>
<text x="131.4" y="84.9">VSS_9</text>
<text x="105.5" y="90">VDD_20</text>
<text x="105.5" y="95.1">VDDA</text>
<text x="130.1" y="90">VSS_11</text>
<text x="130.1" y="92.5">VSS_12</text>
<text x="130.1" y="95.1">VSS_31</text>
<text x="105.5" y="100.2">VDDLDO1</text>
<text x="130.1" y="97.6">VSS_32</text>
<text x="130.1" y="100.2">VSS_33</text>
<text x="105.5" y="102.7">VDDLDO2</text>
<text x="105.5" y="105.2">VDDLDO3</text>
<text x="130.1" y="102.7">VSS_34</text>
<text x="130.1" y="105.2">VSS_13</text>
<text x="130.1" y="107.8">VSS_14</text>
<text x="105.5" y="110.3">VDD33USB</text>
<text x="105.5" y="112.9">VDD50USB</text>
<text x="130.1" y="110.3">VSS_15</text>
<text x="130.1" y="112.9">VSS_35</text>
<text x="105.5" y="117.9">VREF+</text>
<text x="130.1" y="115.4">VSS_36</text>
<text x="130.1" y="117.9">VSS_37</text>
<text x="105.5" y="120.5">VREF-</text>
<text x="105.5" y="125.6">VBAT</text>
<text x="130.1" y="120.5">VSS_16</text>
<text x="130.1" y="123">VSS_17</text>
<text x="130.1" y="125.6">VSS_18</text>
<text x="105.5" y="130.6">VCAP1</text>
<text x="130.1" y="128.1">VSS_38</text>
<text x="130.1" y="130.6">VSS_39</text>
<text x="105.5" y="133.2">VCAP2</text>
<text x="105.5" y="135.7">VCAP3</text>
<text x="130.1" y="133.2">VSS_40</text>
<text x="130.1" y="135.7">VSS_41</text>
<text x="105.5" y="140.8">NC</text>
<text x="105.5" y="143.3">NC_1</text>
<text x="130.1" y="138.3">VSS_42</text>
<text x="130.1" y="140.8">VSS_19</text>
<text x="130.1" y="143.3">VSS_20</text>
<text x="105.5" y="145.9">NC_2</text>
<text x="105.5" y="148.4">NC_3</text>
<text x="130.1" y="145.9">VSS_43</text>
<text x="130.1" y="148.4">VSS_21</text>
<text x="105.5" y="151">NC_4</text>
<text x="105.5" y="153.5">NC_5</text>
<text x="130.1" y="151">VSS_44</text>
<text x="105.5" y="156">NC_6</text>
<text x="105.5" y="158.6">NC_7</text>
<text x="105.5" y="161.1">NC_8</text>
<text x="132.4" y="156">VSSA</text>
<text x="105.5" y="163.7">NC_9</text>
<text x="105.5" y="166.2">NC_10</text>
</g>
<g font-size="2.3" fill="#000080">
<text x="165.2" y="45.3">4.7uF</text>
<text x="167.7" y="42.8">C7</text>
<text x="177.9" y="45.3">0.1uF</text>
<text x="180.4" y="42.8">C8</text>
<text x="188" y="45.3">0.1uF</text>
<text x="190.6" y="42.8">C9</text>
<text x="200.7" y="45.3">0.1uF</text>
<text x="203.3" y="42.8">C10</text>
<text x="213.4" y="45.3">0.1uF</text>
<text x="216" y="42.8">C11</text>
<text x="226.1" y="45.3">0.1uF</text>
<text x="228.7" y="42.8">C12</text>
<text x="238.8" y="45.3">0.1uF</text>
<text x="241.4" y="42.8">C13</text>
<text x="251.5" y="45.3">0.1uF</text>
<text x="254.1" y="42.8">C14</text>
<text x="264.2" y="45.3">0.1uF</text>
<text x="266.8" y="42.8">C15</text>
<text x="65.8" y="80.3">L2</text>
<text x="177.9" y="80.9">0.1uF</text>
<text x="180.4" y="78.3">C16</text>
<text x="188" y="80.9">0.1uF</text>
<text x="190.6" y="78.3">C17</text>
<text x="200.7" y="80.9">0.1uF</text>
<text x="203.3" y="78.3">C18</text>
<text x="213.4" y="80.9">0.1uF</text>
<text x="216" y="78.3">C19</text>
<text x="226.1" y="80.9">0.1uF</text>
<text x="228.7" y="78.3">C20</text>
<text x="238.8" y="80.9">0.1uF</text>
<text x="241.4" y="78.3">C21</text>
<text x="251.5" y="80.9">0.1uF</text>
<text x="254.1" y="78.3">C22</text>
<text x="264.2" y="80.9">0.1uF</text>
<text x="266.8" y="78.3">C23</text>
<text x="53.9" y="85.7">GZ1005D601TF</text>
<text x="20.4" y="105.2">D2</text>
<text x="71.2" y="103.7">C24</text>
<text x="71.7" y="106.3">1uF</text>
<text x="20.4" y="108.3">BAT54C</text>
<text x="180.4" y="113.9">C25</text>
<text x="190.6" y="113.9">C26</text>
<text x="203.3" y="113.9">C27</text>
<text x="216" y="113.9">C28</text>
<text x="228.7" y="113.9">C29</text>
<text x="241.4" y="113.9">C30</text>
<text x="254.1" y="113.9">C31</text>
<text x="266.8" y="113.9">C32</text>
<text x="55.9" y="116.4">R6</text>
<text x="68.6" y="116.4">0</text>
<text x="177.9" y="116.4">0.1uF</text>
<text x="188" y="116.4">0.1uF</text>
<text x="200.7" y="116.4">0.1uF</text>
<text x="213.4" y="116.4">0.1uF</text>
<text x="226.1" y="116.4">0.1uF</text>
<text x="238.8" y="116.4">0.1uF</text>
<text x="251.5" y="116.4">0.1uF</text>
<text x="264.2" y="116.4">0.1uF</text>
<text x="30.5" y="131.7">0.1uF</text>
<text x="33.1" y="129.1">C33</text>
<text x="58.5" y="136.7">C34</text>
<text x="71.2" y="136.7">C35</text>
<text x="83.9" y="136.7">C36</text>
<text x="58.5" y="139.3">2.2uF</text>
<text x="71.2" y="139.3">2.2uF</text>
<text x="83.9" y="139.3">2.2uF</text>
<text x="177.9" y="152">C37</text>
<text x="177.9" y="154.5">1uF</text>
<text x="193.1" y="154.5">0.1uF</text>
<text x="195.6" y="152">C38</text>
<text x="218.5" y="152">C39</text>
<text x="218.5" y="154.5">1uF</text>
<text x="233.7" y="154.5">0.1uF</text>
<text x="236.3" y="152">C40</text>
<text x="122" y="159.6">U3A</text>
</g>
<text font-size="2.3" fill="#f00" x="81.8" y="116.4">VREF+</text>
<text font-size="2" fill="#00f" x="120.7" y="36.5">4 of 4</text>
</svg>
